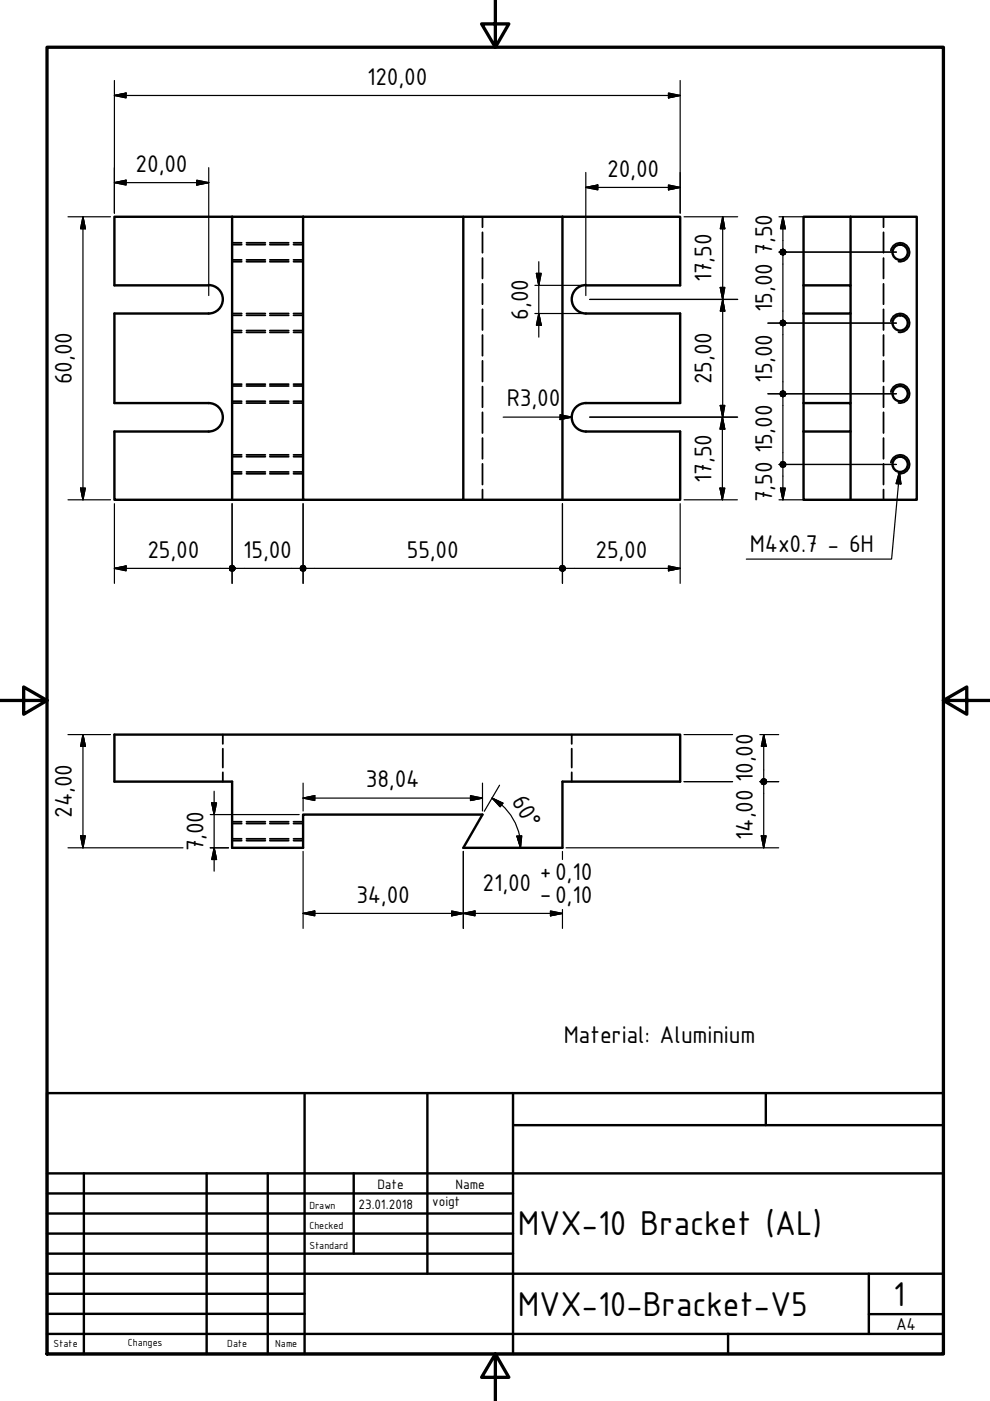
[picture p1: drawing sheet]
<svg xmlns="http://www.w3.org/2000/svg" width="210mm" height="297mm" viewBox="0 0 210 297" stroke-linecap="round" stroke-linejoin="round" font-family="sans-serif">
<!-- layer: Visible (ISO) -->
<g fill="none" stroke="#000" stroke-width=".51">
<path d="M49.2 46h-24.9v14.5h20M49.2 46v60M49.2 46h15.1M64.3 46h33.9v60h-33.9zM98.2 46h21.1M119.3 46h24.9v14.5h-20M119.3 46v60M180.3 46h14.1v60h-14.1M180.3 46h-9.9v14.5M180.3 46v14.5M44.2 60.4a3 3 0 0 1 3 3.1 3 3 0 0 1-3 3M44.3 66.5h-20v19h20"/>
<path d="M124.2 66.5h20v19h-20M124.2 60.4a3 3 0 0 0-3 3.1 3 3 0 0 0 3 3M170.4 60.5h9.9v6h-9.9M170.4 60.5v31M180.3 66.5v19M44.2 85.5a3 3 0 0 1 3 3 3 3 0 0 1-3 3M44.3 91.5h-20v14.5h24.9M124.2 91.5h20v14.5h-24.9M124.2 85.5a3 3 0 0 0-3 3 3 3 0 0 0 3 3M170.4 85.5h9.9v6h-9.9M170.4 91.5v14.5h9.9M180.3 91.5v14.5"/>
<path d="M49.2 106h15.1M98.2 106h21.1M24.3 155.8h119.9v9.9h-24.9v14.1h-21.1l4.1-7.1h-38v7.1h-15.1v-14.1h-24.9z"/>
<circle cx="190.8" cy="53.5" r="1.62"/>
<circle cx="190.8" cy="68.5" r="1.62"/>
<circle cx="190.8" cy="83.5" r="1.62"/>
<circle cx="190.8" cy="98.4" r="1.62"/>
</g>
<!-- layer: Hidden (ISO) -->
<g fill="none" stroke="#000" stroke-width=".38">
<path d="M49.2 55.1h2M49.2 51.9h2M49.2 55.5h2M49.2 51.5h2M52.3 55.1h4M52.3 51.9h4M52.3 55.5h4M52.3 51.5h4M57.2 55.1h4M57.2 51.9h4M57.2 55.5h4M57.2 51.5h4"/>
<path d="M62.2 55.1h2.1M62.2 51.9h2.1M62.2 55.5h2.1M62.2 51.5h2.1M102.3 46v2.2M102.3 49.3v4.3M102.3 54.7v4.3M187.3 46v2.2M187.3 49.3v4.3M187.3 54.7v4.3M49.2 70.1h2M49.2 66.9h2"/>
<path d="M49.2 70.5h2M49.2 66.5h2M52.3 70.1h4M52.3 66.9h4M52.3 70.5h4M52.3 66.5h4M57.2 70.1h4M57.2 66.9h4M57.2 70.5h4M57.2 66.5h4M62.2 70.1h2.1M62.2 66.9h2.1"/>
<path d="M62.2 70.5h2.1M62.2 66.5h2.1M102.3 60.2v4.3M102.3 65.6v4.4M102.3 71v4.4M102.3 76.5v4.4M187.3 60.2v4.3M187.3 65.6v4.4M187.3 71v4.4M187.3 76.5v4.4M49.2 96.8h2M49.2 85.1h2"/>
<path d="M49.2 81.8h2M49.2 96.4h2M49.2 85.5h2M49.2 81.5h2M52.3 96.8h4M52.3 85.1h4M52.3 81.8h4M52.3 96.4h4M52.3 85.5h4M52.3 81.5h4M57.2 96.8h4M57.2 85.1h4"/>
<path d="M57.2 81.8h4M57.2 96.4h4M57.2 85.5h4M57.2 81.5h4M62.2 96.8h2.1M62.2 85.1h2.1M62.2 81.8h2.1M62.2 96.4h2.1M62.2 85.5h2.1M62.2 81.5h2.1M102.3 82v4.3M102.3 87.4v4.4"/>
<path d="M102.3 92.9v4.4M102.3 98.3v4.4M187.3 82v4.3M187.3 87.4v4.4M187.3 92.9v4.4M187.3 98.3v4.4M49.2 100.1h2M49.2 100.4h2M52.3 100.1h4M52.3 100.4h4M57.2 100.1h4M57.2 100.4h4"/>
<path d="M62.2 100.1h2.1M62.2 100.4h2.1M102.3 103.8v2.2M187.3 103.8v2.2M47.2 155.8v1.9M47.2 158.7v4M121.2 155.8v1.9M121.2 158.7v4M47.2 163.8v1.9M49.2 177.8h2M49.2 174.6h2M49.2 178.2h2"/>
<path d="M49.2 174.2h2M52.3 177.8h4M52.3 174.6h4M52.3 178.2h4M52.3 174.2h4M57.2 177.8h4M57.2 174.6h4M57.2 178.2h4M57.2 174.2h4M62.2 177.8h2.1M62.2 174.6h2.1M62.2 178.2h2.1"/>
<path d="M62.2 174.2h2.1M121.2 163.8v1.9"/>
</g>
<!-- layer: Visible Narrow (ISO) -->
<path d="M188.9 53.1a2 2 0 0 1 2.3-1.6 2 2 0 0 1 1.6 2.3 2 2 0 0 1-2.3 1.7M188.9 68.1a2 2 0 0 1 2.3-1.6 2 2 0 0 1 1.6 2.3 2 2 0 0 1-2.3 1.6M188.9 98.1a2 2 0 0 1 2.3-1.6 2 2 0 0 1 1.6 2.3 2 2 0 0 1-2.3 1.6M188.9 83.1a2 2 0 0 1 2.3-1.6 2 2 0 0 1 1.6 2.3 2 2 0 0 1-2.3 1.6" fill="none" stroke="#000" stroke-width=".38"/>
<!-- layer: Border (ISO) -->
<path d="M10 10h190v277.1h-190zM105 0v10l-2.9-4.9h5.8l-2.9 4.9M0 148.5h10l-5-2.8v5.7l5-2.9M200 148.5l5 2.9v-5.7l-5 2.8h10M105 287.1l2.9 4.9h-5.8l2.9-4.9v9.9" fill="none" stroke="#000" stroke-width=".7"/>
<!-- layer: Title (ISO) -->
<g fill="none" stroke="#000" stroke-width=".51">
<path d="M10 231.8h190v55.3h-190zM64.6 231.8v55.3M90.6 231.8v38.3M108.8 238.6h91.2M108.8 231.8v55.3M162.4 231.8v6.8M10 253h98.8M10 257.3h98.8M10 248.8h190M17.8 248.8v38.3M43.8 248.8v38.3M56.8 248.8v38.3"/>
<path d="M75 248.8v17M10 261.5h98.8M10 265.8h98.8M10 270.1h190M10 274.3h54.6M10 278.6h54.6M184.2 278.6h15.8M184.2 270.1v12.7M10 282.8h190M154.4 282.8v4.3"/>
</g>
<!-- layer: Dimension (ISO) -->
<g fill="none" stroke="#000" stroke-width=".25">
<path d="M24.3 17.1v28.1M141.7 19.7l2.5 .5-2.5 .6zM144.2 17.1v28.1M24.3 20.2l2.4-.5v1.1zM24.3 38.7l2.4-.5v1zM24.3 20.2h119.9M24.3 38.7h20M41.7 38.2l2.6 .5-2.6 .5zM44.3 35.5v27.2M124.2 39.7l2.5-.5v1zM124.2 39.7h20M124.2 36.6v26.1"/>
<path d="M141.7 39.2l2.5 .5-2.5 .5zM14.4 46h9M17.6 46l.5 2.5h-1zM17.6 46v60M113.7 58h1l-.5 2.5zM114.2 55.5v16M145 46h11.4M153.2 46l.5 2.5h-1zM153.2 46v42.4M165.2 46h14.4M165.2 53.5h24.9M166 46l.5 2.5h-1z"/>
<path d="M166 46v6.8M166 54.1v13.8M113.4 66.5h10M113.4 60.5h10M114.2 66.5l.5 2.4h-1zM125 63.5h31.4M152.7 60.9h1l-.5 2.6zM153.2 63.5l.5 2.5h-1zM162.8 68.5h27.3M166 69.1v13.8M106.7 88.4h14.5M118.7 87.9l2.5 .5-2.5 .5z"/>
<path d="M125 88.4h31.4M152.7 86h1l-.5 2.4zM153.2 88.4l.5 2.6h-1zM153.2 88.4v17.6M162.8 83.5h27.3M165.2 98.5h24.9M166 84.1v13.7M166 99.1v6.9M14.4 106h9M17.1 103.5h1l-.5 2.5zM24.3 106.8v16.9M49.2 106.8v16.9"/>
<path d="M64.3 106.8v16.9M119.3 106.8v16.9M144.2 106.8v16.9M145 106h11.3M152.7 103.5h1l-.5 2.5zM165.2 106h14.4M165.5 103.5h1l-.5 2.5zM24.3 120.5l2.4-.5v1zM24.3 120.5h24.3M49.8 120.5h13.8M64.8 120.5h53.8M119.9 120.5h24.3"/>
<path d="M141.7 120l2.5 .5-2.5 .5zM14.4 155.8h9M17.6 155.8l.5 2.4h-1zM17.6 155.8v24M145 155.8h10.3M161.1 155.8h4M161.9 155.8l.5 2.4h-1zM161.9 155.8v9.3M14.4 179.8h24.4M17.1 177.2h1l-.5 2.6zM44.6 179.8h3.9M44.6 172.7h18.8"/>
<path d="M44.9 170.2h1l-.5 2.5zM45.4 179.8l.5 2.4h-1zM45.4 167.8v16.9M64.3 169.2l2.4-.5v1zM64.3 166v5.9M64.3 169.2h38M99.8 168.7l2.5 .5-2.5 .5zM102.3 166v5.9M104.3 169.2l2.3 1.1-.6 .8zM104.3 169.2a12 12 0 0 1 5.9 8M105.9 166.5l-3.2 5.5M109.6 177.3l1-.1-.2 2.6z"/>
<path d="M110.1 177.2l.3 2.6M120 179.8h45.1M145 165.7h10.3M161.1 165.7h4M161.4 177.2h1l-.5 2.6zM161.9 166.4v13.4M64.3 193.7l2.4-.5v1zM64.3 180.5v16.3M64.3 193.7h55M95.8 193.2l2.4 .5-2.4 .5zM98.2 193.7l2.5-.5v1zM98.2 180.5v16.3"/>
<path d="M116.7 193.2l2.6 .5-2.6 .5zM119.3 180.5v1.7M119.3 192.8v4"/>
</g>
<g fill="#000" stroke="#000" stroke-width=".25">
<path d="M24.3 20.2l2.4-.5zM24.3 20.2l2.4-.5v1.1zM24.3 38.7l2.4-.5zM24.3 38.7l2.4-.5v1zM41.7 39.2l2.6-.5zM41.7 38.2l2.6 .5-2.6 .5zM124.2 39.7l2.5-.5zM124.2 39.7l2.5-.5v1zM141.7 20.8l2.5-.6zM141.7 19.7l2.5 .5-2.5 .6zM17.6 46l.5 2.5zM17.6 46l.5 2.5h-1z"/>
<path d="M113.7 58l.5 2.5zM113.7 58h1l-.5 2.5zM141.7 40.2l2.5-.5zM141.7 39.2l2.5 .5-2.5 .5zM153.2 46l.5 2.5zM153.2 46l.5 2.5h-1zM166 46l.5 2.5zM166 46l.5 2.5h-1zM166 52.8l.4 .2 .2 .5zM165.5 53l.5-.2 .6 .7zM165.5 53l1.1 .5h-1.2zM165.4 53.5h1.2l-1.1 .4z"/>
<path d="M165.5 53.9l1.1-.4-.6 .6zM166 54.1l.6-.6-.2 .4zM166.6 53.5l-.2 .4zM114.2 66.5l.5 2.4zM114.2 66.5l.5 2.4h-1zM152.7 60.9l.5 2.6zM152.7 60.9h1l-.5 2.6zM153.2 63.5l.5 2.5zM153.2 63.5l.5 2.5h-1zM166 67.9l.4 .2 .2 .4zM165.5 68.1l.5-.2 .6 .6zM165.5 68.1l1.1 .4h-1.2z"/>
<path d="M165.4 68.5h1.2l-1.1 .4zM165.5 68.9l1.1-.4-.6 .6zM166 69.1l.6-.6-.2 .4zM166.6 68.5l-.2 .4zM118.7 88.9l2.5-.5zM118.7 87.9l2.5 .5-2.5 .5zM152.7 86l.5 2.4zM152.7 86h1l-.5 2.4zM153.2 88.4l.5 2.6zM153.2 88.4l.5 2.6h-1zM166 97.8l.4 .2 .2 .5zM165.5 98l.5-.2 .6 .7z"/>
<path d="M165.5 98l1.1 .5h-1.2zM165.4 98.5h1.2l-1.1 .4zM165.5 98.9l1.1-.4-.6 .6zM166 99.1l.6-.6-.2 .4zM166.6 98.5l-.2 .4zM166 82.9l.4 .1 .2 .5zM165.5 83l.5-.1 .6 .6zM165.5 83l1.1 .5h-1.2zM165.4 83.5h1.2l-1.1 .4zM165.5 83.9l1.1-.4-.6 .6zM166.6 83.5l-.2 .4-.4 .2zM166.6 83.5l-.2 .4z"/>
<path d="M17.1 103.5l.5 2.5zM17.1 103.5h1l-.5 2.5zM152.7 103.5l.5 2.5zM152.7 103.5h1l-.5 2.5zM165.5 103.5l.5 2.5zM165.5 103.5h1l-.5 2.5zM24.3 120.5l2.4-.5zM24.3 120.5l2.4-.5v1zM49.2 119.9l.5 .2 .1 .4zM48.8 120.1l.4-.2 .6 .6zM48.8 120.1l1 .4h-1.2zM48.6 120.5h1.2l-1 .5z"/>
<path d="M48.8 121l1-.5-.6 .6zM49.2 121.1l.6-.6-.1 .5zM49.8 120.5l-.1 .5zM64.3 119.9l.4 .2 .1 .4zM63.8 120.1l.5-.2 .5 .6zM63.8 120.1l1 .4h-1.2zM63.6 120.5h1.2l-1 .5zM63.8 121l1-.5-.5 .6zM64.8 120.5l-.1 .5-.4 .1zM64.8 120.5l-.1 .5zM119.3 119.9l.4 .2 .2 .4zM118.8 120.1l.5-.2 .6 .6z"/>
<path d="M118.8 120.1l1.1 .4h-1.3zM118.6 120.5h1.3l-1.1 .5zM118.8 121l1.1-.5-.6 .6zM119.3 121.1l.6-.6-.2 .5zM119.9 120.5l-.2 .5zM141.7 121l2.5-.5zM141.7 120l2.5 .5-2.5 .5zM17.6 155.8l.5 2.4zM17.6 155.8l.5 2.4h-1zM161.9 155.8l.5 2.4zM161.9 155.8l.5 2.4h-1zM17.1 177.2l.5 2.6z"/>
<path d="M17.1 177.2h1l-.5 2.6zM44.9 170.2l.5 2.5zM44.9 170.2h1l-.5 2.5zM64.3 169.2l2.4-.5zM64.3 169.2l2.4-.5v1zM99.8 169.7l2.5-.5zM99.8 168.7l2.5 .5-2.5 .5zM104.3 169.2l2.3 1.1zM104.3 169.2l2.3 1.1-.6 .8zM109.6 177.3l.8 2.5zM109.6 177.3l1-.1-.2 2.6zM161.4 177.2l.5 2.6z"/>
<path d="M161.4 177.2h1l-.5 2.6zM161.5 165.3l.4-.2-.6 .6zM161.9 165.1l-.4 1.1-.2-.5zM161.9 165.1v1.3l-.4-.2zM161.9 165.1l.5 1.1-.5 .2zM161.9 165.1l.7 .6-.2 .5zM161.9 165.1l.5 .2 .2 .4zM161.9 165.1l.5 .2zM162.6 165.7l-.2 .5-.5 .2zM162.4 165.3l.2 .4-.7 .7zM161.9 165.1l.5 .2-.5 1.1zM161.5 165.3l.4-.2v1.3z"/>
<path d="M161.5 165.3l.4 1.1-.6-.7zM161.3 165.7l.6 .7-.4-.2zM161.5 166.2l.4 .2zM45.4 179.8l.5 2.4zM45.4 179.8l.5 2.4h-1zM64.3 193.7l2.4-.5zM64.3 193.7l2.4-.5v1zM95.8 194.2l2.4-.5zM95.8 193.2l2.4 .5-2.4 .5zM98.2 193.7l2.5-.5zM98.2 193.7l2.5-.5v1zM116.7 194.2l2.6-.5z"/>
<path d="M116.7 193.2l2.6 .5-2.6 .5z"/>
</g>
<!-- layer: Symbol (ISO) -->
<path d="M190.7 100.1l.3 2.5-1-.1zM190.7 100.1l-1.7 18.4h-30.8" fill="none" stroke="#000" stroke-width=".25"/>
<path d="M190.7 100.1l.3 2.5zM190.7 100.1l.3 2.5-1-.1z" fill="#000" stroke="#000" stroke-width=".25"/>
<g font-size="7.9">
<text x="109.8" y="261.9">MVX-10 Bracket (AL)</text>
<text x="109.8" y="278.9">MVX-10-Bracket-V5</text>
<text x="189.4" y="276.8">1</text>
</g>
<g font-size="5.5">
<text x="77.9" y="18">120,00</text>
<text x="28.7" y="36.4">20,00</text>
<text x="128.7" y="37.5">20,00</text>
<text x="150.9" y="59.9" transform="rotate(-90 150.9 59.9)">17,50</text>
<text x="163.7" y="54" transform="rotate(-90 163.7 54)">7,50</text>
<text x="112" y="67.7" transform="rotate(-90 112 67.7)">6,00</text>
<text x="163.7" y="66.1" transform="rotate(-90 163.7 66.1)">15,00</text>
<text x="15.2" y="81.5" transform="rotate(-90 15.2 81.5)">60,00</text>
<text x="150.9" y="81.5" transform="rotate(-90 150.9 81.5)">25,00</text>
<text x="163.7" y="81.1" transform="rotate(-90 163.7 81.1)">15,00</text>
<text x="107.4" y="86.2">R3,00</text>
<text x="163.7" y="96.1" transform="rotate(-90 163.7 96.1)">15,00</text>
<text x="150.9" y="102.4" transform="rotate(-90 150.9 102.4)">17,50</text>
<text x="163.7" y="106.5" transform="rotate(-90 163.7 106.5)">7,50</text>
<text x="31.2" y="118.2">25,00</text>
<text x="51.6" y="118.2">15,00</text>
<text x="86.2" y="118.2">55,00</text>
<text x="126.2" y="118.2">25,00</text>
<text x="159" y="117">M4x0.7 - 6H</text>
<text x="77.5" y="166.9">38,04</text>
<text x="159.6" y="165.8" transform="rotate(-90 159.6 165.8)">10,00</text>
<text x="15.2" y="173.4" transform="rotate(-90 15.2 173.4)">24,00</text>
<text x="108.4" y="169.8" transform="rotate(60 108.4 169.8)">60°</text>
<text x="159.6" y="178" transform="rotate(-90 159.6 178)">14,00</text>
<text x="43.1" y="180.5" transform="rotate(-90 43.1 180.5)">7,00</text>
<text x="75.6" y="191.4">34,00</text>
<text x="102.3" y="189">21,00</text>
<text x="114.4" y="191">-0,10</text>
<text x="114.4" y="186.4">+0,10</text>
<text x="119.6" y="221.1">Material: Aluminium</text>
</g>
<text font-size="3.9" x="190" y="282">A4</text>
<g font-size="3.1">
<text x="76" y="256.3">23.01.2018</text>
<text x="80" y="252">Date</text>
<text x="91.6" y="255.7">voigt</text>
<text x="96.6" y="252">Name</text>
</g>
<g font-size="2.3">
<text x="65.6" y="256.3">Drawn</text>
<text x="65.6" y="260.5">Checked</text>
<text x="65.6" y="264.8">Standard</text>
<text x="11.4" y="285.7">State</text>
<text x="27.1" y="285.4">Changes</text>
<text x="48.2" y="285.7">Date</text>
<text x="58.4" y="285.7">Name</text>
</g>
</svg>
